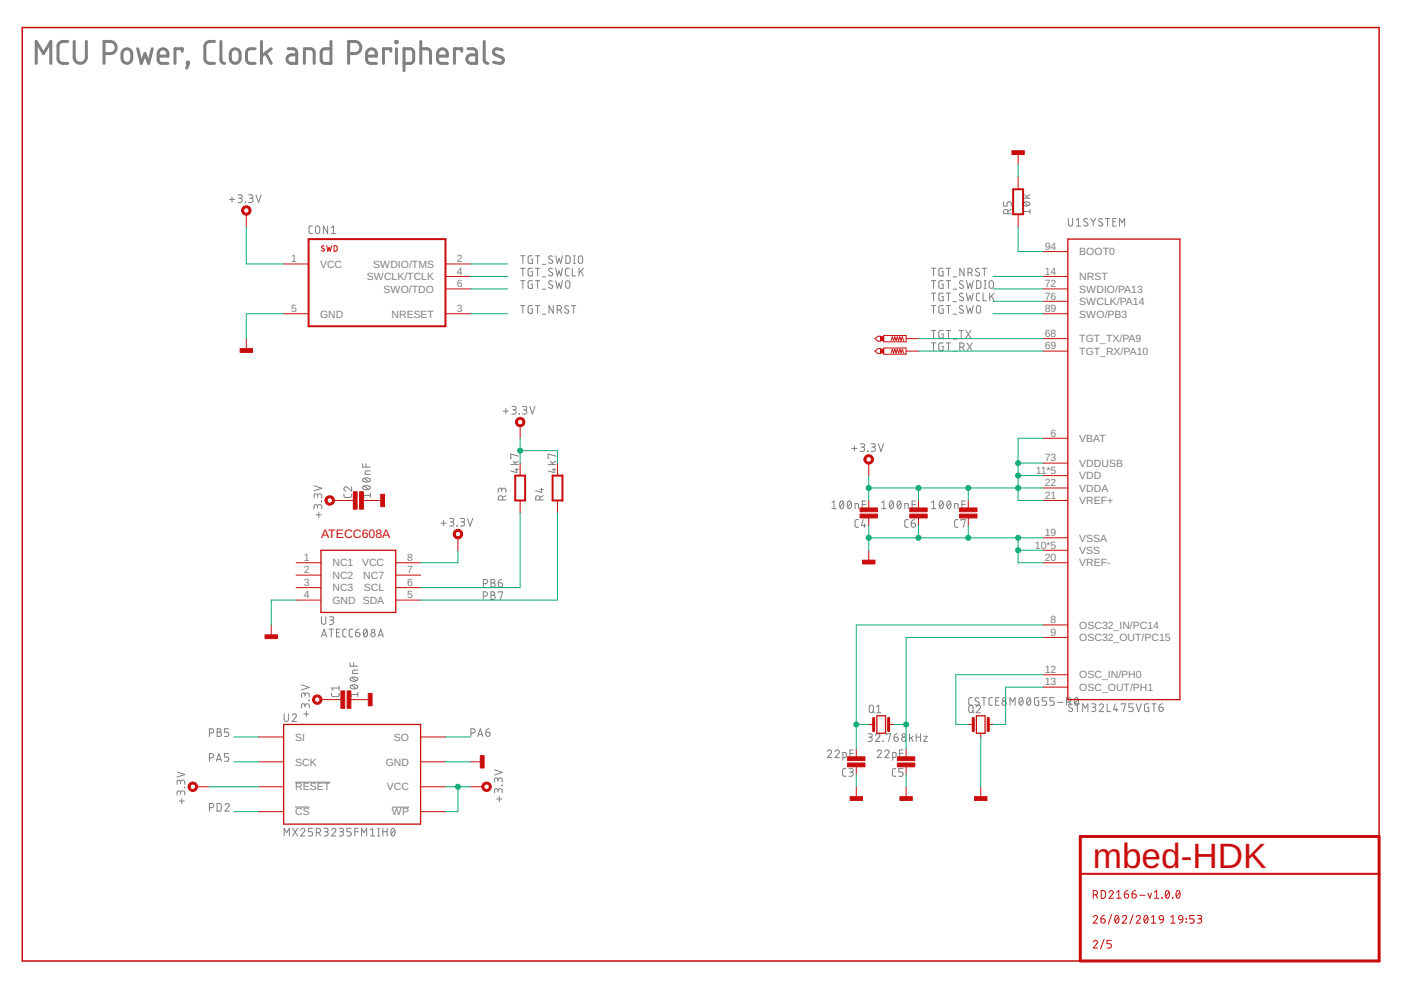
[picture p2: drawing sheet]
<svg xmlns="http://www.w3.org/2000/svg" width="297mm" height="210mm" viewBox="0 0 297 210" stroke-linecap="round" stroke-linejoin="round" font-family="sans-serif">
<g fill="none" stroke="#808080" stroke-width=".63">
<path d="M7.7 13.4v-4.6l1.5 2.6 1.6-2.6v4.6M14.4 8.8a1.86 1.86 0 0 0-1.8 .3l-.3 .7v2.9l.3 .4a1.86 1.86 0 0 0 1.8 .3M15.7 8.8v3.3a1.29 1.29 0 0 0 1.3 1.3 1.29 1.29 0 0 0 1.3-1.3v-3.3M22.1 11.4a2.58 2.58 0 0 0 2.1-.4 1.3 1.3 0 0 0 .3-1.4 1.3 1.3 0 0 0-1.2-.8h-1.2v4.6M26.2 10.6a1.02 1.02 0 0 1 1.1-.2 1.02 1.02 0 0 1 .6 1 1.9 1.9 0 0 1-.3 1.7 1.04 1.04 0 0 1-1.1 .3 1.04 1.04 0 0 1-.6-1 1.86 1.86 0 0 1 .3-1.8zM29.2 10.3l.8 3.1 .7-2 .8 2 .8-3.1M33.5 11.9h2.1a1.09 1.09 0 0 0-.7-1.5 1.09 1.09 0 0 0-1.4 1v1.5l.3 .3 .5 .2h1.3M38.7 10.9v-.6h-1.6v3.1M39.7 13.2h.3v.2h-.3zM40 13.4l-.4 1.1M45.5 8.8a1.86 1.86 0 0 0-1.8 .3l-.3 .7 .1 2.9 .2 .4a1.86 1.86 0 0 0 1.8 .3M46.8 8.8l.1 4.1 .3 .4 .4 .1"/>
<path d="M49.1 10.6a1.04 1.04 0 0 1 1.2-.2 1.04 1.04 0 0 1 .6 1 1.79 1.79 0 0 1-.3 1.7 1.02 1.02 0 0 1-1.1 .3 1.02 1.02 0 0 1-.7-1 1.98 1.98 0 0 1 .3-1.8zM54.1 10.3l-1.4 .1-.4 .7v1.6l.2 .5 .5 .2h1.1M55.4 8.8v4.6M56.3 11.2l1.2 2.2M57.5 10.3l-2.1 1.6M61.1 10.3l1.4 .1 .4 .5v2.5h-1.2a.91 .91 0 0 1-.9-.9 .91 .91 0 0 1 .9-.9h1.2M64.5 13.4v-3.1h1.3l.7 .4 .1 .4v2.3M70.2 8.8v4.6l-1.7-.1-.4-.4 .1-2.2 .5-.3 1.5-.1M73.9 11.4a2.58 2.58 0 0 0 2.2-.4 1.3 1.3 0 0 0 .3-1.4 1.3 1.3 0 0 0-1.2-.8h-1.3v4.6M77.7 11.9h2.1a1.09 1.09 0 0 0-.7-1.5 1.09 1.09 0 0 0-1.4 1v1.3l.3 .5 .5 .2h1.3M82.8 10.9v-.6h-1.5v3.1M83.9 8.8h.3v.2h-.3z"/>
<path d="M84.1 10.3v3.1M85.7 13.4h1.3l.3-.1 .3-.3 .1-1.9-.3-.6-.4-.2h-1.3v4.7M89.2 10.3h1.3l.6 .4 .2 .4v2.3M89.2 8.8v4.6M92.8 11.9h2a1.09 1.09 0 0 0-.7-1.5 1.09 1.09 0 0 0-1.3 1v1.5l.2 .3 .6 .2h1.2M97.9 10.9v-.6h-1.5v3.1M99.2 10.3l1.4 .1 .4 .7v2.3h-1.1a.91 .91 0 0 1-.9-.9 .91 .91 0 0 1 .9-.9h1.1M102.7 8.8v4.1l.3 .4 .4 .1M106.5 10.6l-.8-.2a.71 .71 0 0 0-1 .3 .71 .71 0 0 0 .4 .9l1.2 .5a.67 .67 0 0 1 .4 .8 .67 .67 0 0 1-.6 .5l-1.5-.2"/>
</g>
<g fill="none" stroke="#808080" stroke-width=".21">
<path d="M48.6 42.3h1.1M49.2 41.8v1M50.5 41.3h.5a.37 .37 0 0 1 .4 .4 .37 .37 0 0 1-.4 .3h-.4M50.9 42a.46 .46 0 0 1 .5 .5 .46 .46 0 0 1-.5 .4h-.4M52 42.8l.1 .1zM52.7 41.3h.6a.37 .37 0 0 1 .3 .4 .37 .37 0 0 1-.3 .3h-.4M53.2 42a.46 .46 0 0 1 .4 .5 .46 .46 0 0 1-.4 .4h-.5M54.3 41.3l.5 1.6 .6-1.6M66.3 47.9h-.6l-.2 .4 .1 1 .1 .2h.6M67 48l.3-.1 .4 .1 .1 1.1a.46 .46 0 0 1-.5 .4 .46 .46 0 0 1-.4-.4zM69.5 47.9v1.6l-.9-1.6v1.6M70.2 49.5h.9"/>
<path d="M70.2 48.3l.5-.4v1.6M110.4 54.2h.9M110.4 59.5h.9M110.4 56.9h.9M110.8 54.2v1.7M110.8 56.9v1.6M110.8 59.5v1.7M112.9 54.2l-.7 .1-.2 .2v1l.2 .3 .7 .1v-1h-.3M112.9 56.9h-.7l-.2 .2v1l.2 .4h.7v-.9h-.3M112.9 59.5h-.6l-.3 .2v1.1l.2 .3 .7 .1v-1h-.3M113.5 54.2h.9M113.5 59.5h.9"/>
<path d="M113.5 56.9h.9M114 54.2v1.7M114 56.9v1.6M114 59.5v1.7M115 56h.7M115 58.7h.7M117.1 54.4l-.5-.1-.3 .3 .1 .2 .6 .4a.38 .38 0 0 1 .1 .5 .38 .38 0 0 1-.5 .1l-.3-.2M117.1 57l-.5-.1-.3 .3 .1 .3 .6 .3a.45 .45 0 0 1 0 .7 .45 .45 0 0 1-.7-.2M117.1 59.6l-.4-.1-.4 .4 .1 .2 .6 .4a.45 .45 0 0 1 0 .7 .45 .45 0 0 1-.7-.3M117.8 54.2l.4 1.7 .3-1.1 .4 1.1 .4-1.7M117.8 56.9l.4 1.6 .3-1.1 .4 1.1 .4-1.6M117.8 59.5l.4 1.7 .3-1.2 .4 1.2 .4-1.7"/>
<path d="M120 54.2l.6 .1 .2 .2 .1 .9-.3 .4-.6 .1zM120.1 59.6l.3-.1 .3 .1 .1 1.1a.44 .44 0 0 1-.4 .5 .44 .44 0 0 1-.5-.5zM120.6 56.9h-.5l-.2 .3 .1 1.2 .6 .1M121.3 56.9v1.6h.8M121.6 54.2h.4M121.6 55.9h.4M121.8 54.2v1.7M122.8 54.4l.3-.2 .3 .2 .1 1a.46 .46 0 0 1-.4 .5 .46 .46 0 0 1-.5-.5zM122.8 56.9v1.6M123.1 57.5l.6 1M123.7 56.9l-.9 1M197.5 59.5h.9"/>
<path d="M197.5 56.9h.9M197.9 56.9v1.6M197.9 59.5v1.7M200 59.5h-.6l-.3 .2 .1 1.3 .8 .2v-1h-.3M200 56.9h-.7l-.2 .2v1l.2 .4h.7v-.9h-.3M200.6 59.5h.9M200.6 56.9h.9M201.1 56.9v1.6M201.1 59.5v1.7M202.1 58.7h.7M204.2 59.6a.41 .41 0 0 0-.6 0 .41 .41 0 0 0 0 .6l.5 .3a.38 .38 0 0 1 .1 .5 .38 .38 0 0 1-.5 .1l-.3-.2M204.4 56.9v1.6l-.9-1.6v1.6"/>
<path d="M204.9 59.5l.4 1.7 .3-1.2 .4 1.2 .4-1.7M205.2 57.8h.5a.46 .46 0 0 0 .4-.5 .46 .46 0 0 0-.4-.4h-.5v1.6M205.8 57.8l.3 .7M207.1 59.5h.6l.2 .3 .1 .9-.3 .4-.6 .1zM207.6 57a.42 .42 0 0 0-.6-.1 .42 .42 0 0 0-.1 .6l.6 .3a.38 .38 0 0 1 .2 .5 .38 .38 0 0 1-.6 .2l-.3-.2M208.3 56.9h.9M208.7 59.5h.4M208.7 56.9v1.6M208.9 59.5v1.7M209.8 59.6l.4-.1 .3 .1 .1 1.1a.46 .46 0 0 1-.4 .5 .46 .46 0 0 1-.5-.5zM212.8 42.8v.9h.7v-.5a.47 .47 0 0 1 .5-.4 .47 .47 0 0 1 .4 .4v.5M213.7 45.3v-.4a.46 .46 0 0 0-.5-.5 .46 .46 0 0 0-.4 .5v.4h1.6"/>
<path d="M214.4 44.4l-.7 .4M216.7 42h1.7M216.9 43a1.02 1.02 0 0 1 1.5 .2 .97 .97 0 0 1-1.7 0zM217.1 42.9l.9 .7M217.3 41.3l.5 .7M218.4 44.9h-1.7l.4 .4M218.4 44.4v.9M218.4 41.3l-.8 .4M226.5 46.3v1.2a.46 .46 0 0 0 .5 .4 .46 .46 0 0 0 .4-.4v-1.2M228.2 47.9h.9M228.2 46.7l.4-.4v1.6M230.6 46.5l-.6-.2-.2 .4 .1 .2 .6 .4a.38 .38 0 0 1 .1 .5 .38 .38 0 0 1-.5 .1l-.3-.2"/>
<path d="M231.2 46.3l.6 .8M231.8 47.1v.8M232.3 46.3l-.5 .8M233.7 46.5l-.2-.1a.38 .38 0 0 0-.5 .1 .38 .38 0 0 0 .1 .5l.5 .3a.41 .41 0 0 1 .1 .6 .41 .41 0 0 1-.6-.1l-.2-.1M234.4 46.3h.9M234.8 46.3v1.6M235.9 47h.6M236.7 46.3h-.8v1.6h.8M237.4 47.9v-1.6l.5 .9 .5-.9v1.6M110.4 64.8h.9M110.8 64.8v1.6M112.9 64.8h-.7l-.2 .2v1.1l.2 .3h.7v-.9h-.3"/>
<path d="M113.5 64.8h.9M114 64.8v1.6M115 61.3h.7M115 66.6h.7M117.3 64.8v1.6l-.9-1.6v1.6M118.2 65.7h.4a.46 .46 0 0 0 .5-.5 .46 .46 0 0 0-.5-.4h-.4v1.6M118.7 65.7l.4 .7M120.5 64.9a.42 .42 0 0 0-.6-.1 .42 .42 0 0 0-.1 .6l.6 .3a.41 .41 0 0 1 .1 .7 .41 .41 0 0 1-.6-.1l-.2-.1M121.2 64.8h.9M121.6 64.8v1.6M197.5 62.1h.9M197.5 64.8h.9"/>
<path d="M197.5 70.1h.9M197.5 72.7h.9M197.9 62.1v1.7M197.9 64.8v1.6M197.9 70.1v1.6M197.9 72.7v1.6M200 62.1l-.7 .1-.2 .2v1.2l.2 .2h.7v-.9h-.3M200 64.8h-.7l-.2 .2v1.2l.2 .2h.7v-.9h-.3M200 70.1h-.7l-.2 .2v1.2l.2 .2h.7v-.9h-.3M200 72.7h-.7l-.2 .2v1.2l.2 .2h.7v-.9h-.3M200.6 62.1h.9M200.6 64.8h.9"/>
<path d="M200.6 70.1h.9M200.6 72.7h.9M201.1 62.1v1.7M201.1 64.8v1.6M201.1 70.1v1.6M201.1 72.7v1.6M202.1 61.3h.7M202.1 64h.7M202.1 66.6h.7M202.1 71.9h.7M202.1 74.5h.7M203.3 70.1h.9"/>
<path d="M203.5 73.6h.5a.46 .46 0 0 0 .4-.4 .46 .46 0 0 0-.4-.5h-.5v1.6M203.8 70.1v1.6M204 73.6l.4 .7M204.2 62.3l-.2-.1a.38 .38 0 0 0-.5 .1 .38 .38 0 0 0 .1 .5l.5 .3a.38 .38 0 0 1 .1 .5 .38 .38 0 0 1-.5 .2l-.3-.2M204.2 64.9a.41 .41 0 0 0-.6 0 .41 .41 0 0 0 0 .6l.5 .2a.38 .38 0 0 1 .1 .6 .38 .38 0 0 1-.5 .1l-.3-.2M204.8 70.1l1 1.6M204.9 62.1l.4 1.7 .3-1.1 .4 1.1 .4-1.7M204.9 64.8l.4 1.6 .3-1.1 .4 1.1 .4-1.6M205 72.7l1.1 1.6M205.8 70.1l-1 1.6M206.1 72.7l-1.1 1.6M207.1 64.9l.4-.1 .3 .1 .1 1.1a.46 .46 0 0 1-.4 .4 .46 .46 0 0 1-.5-.4z"/>
<path d="M207.7 62.1l-.5 .1-.2 .3v1.1l.2 .2h.5M208.4 62.1v1.7h.7M208.7 61.2h.4M209.8 62.1v1.7M210.2 62.8l.6 1M210.8 62.1l-1 1M76.9 98.3v.7h1.6M77.6 98.3v.7M78.5 99.8l-.9 .1-.2 .2v.5h1.1M106.7 87.2h1.1M107.3 86.6v1.1M108.3 98.5h1.6"/>
<path d="M108.5 86.2h.6a.36 .36 0 0 1 .3 .3 .36 .36 0 0 1-.3 .4h-.4M108.8 97.8l.6 .7M109 86.9a.46 .46 0 0 1 .4 .4 .46 .46 0 0 1-.4 .5h-.5M109.2 99.6h.7M109.6 99.3v.9l-1.3-.4M109.9 97.8l-.8 .4M109.9 96.7l-1.6-.4v.9h.2M110.1 87.7l.1 .1zM110.8 86.2h.5a.36 .36 0 0 1 .4 .3 .36 .36 0 0 1-.4 .4h-.3M111.3 86.9a.46 .46 0 0 1 .4 .4 .46 .46 0 0 1-.4 .5h-.5M112.3 86.2l.6 1.6 .5-1.6M116.2 98.5h1.6"/>
<path d="M116.7 97.8l.6 .7M117.1 99.6h.7M117.5 99.3v.9l-1.3-.4M117.8 96.7l-1.6-.4v.9h.2M117.8 97.8l-.7 .4M180.6 95.1h1.1M181.1 94.5v1.1M182.4 94.1h.6a.36 .36 0 0 1 .3 .3 .36 .36 0 0 1-.3 .4h-.4M182.9 94.8a.46 .46 0 0 1 .4 .5 .46 .46 0 0 1-.4 .4h-.5M184 95.6v.1zM184.7 94.1h.5a.36 .36 0 0 1 .4 .3 .36 .36 0 0 1-.4 .4h-.3M185.1 94.8a.46 .46 0 0 1 .5 .5 .46 .46 0 0 1-.5 .4h-.4"/>
<path d="M186.2 94.1l.6 1.6 .5-1.6M66.6 103l1.6 .5-1.6 .6M67 109.2h1.1M67.3 107.4a.46 .46 0 0 1 .5-.4 .46 .46 0 0 1 .4 .4v.5M67.3 107.7v-.4a.36 .36 0 0 0-.3-.3 .36 .36 0 0 0-.4 .3v.6M67.3 105.2a.46 .46 0 0 1 .5-.5 .46 .46 0 0 1 .4 .5v.4M67.3 105.4v-.3a.36 .36 0 0 0-.3-.4 .36 .36 0 0 0-.4 .4v.5M67.6 108.6v1.1M68.1 106.2l.1 .1zM72.9 104.8v.5l.4 .2h1l.2-.2v-.5M74.5 103.2v.9l-.9-.7a.44 .44 0 0 0-.7 .1 .44 .44 0 0 0 .4 .6M77 103.1a1.02 1.02 0 0 1 1.5 .3 .95 .95 0 0 1-1.6 0z"/>
<path d="M77 101.5a1 1 0 0 1 1.5 .3 .95 .95 0 0 1-1.6 0zM77.2 103l.9 .8M77.2 101.4l.9 .8M78.5 105h-1.6l.3 .5M78.5 104.6v.9M93.5 110.9h1.1M94 110.4v1.1M95.3 109.9h.6a.36 .36 0 0 1 .3 .4 .36 .36 0 0 1-.3 .3h-.4M95.8 110.6a.46 .46 0 0 1 .4 .5 .46 .46 0 0 1-.4 .4h-.5M96.9 111.5h.1zM97.6 109.9h.5a.36 .36 0 0 1 .4 .4 .36 .36 0 0 1-.4 .3h-.3M98 110.6a.46 .46 0 0 1 .5 .5 .46 .46 0 0 1-.5 .4h-.4"/>
<path d="M99.1 109.9l.6 1.6 .5-1.6M106.4 103.9a.46 .46 0 0 1 .4-.4 .46 .46 0 0 1 .5 .4v.5M106.4 104.2v-.4a.36 .36 0 0 0-.4-.3 .36 .36 0 0 0-.4 .3v.6M106.6 106v-.4a.46 .46 0 0 0-.5-.5 .46 .46 0 0 0-.5 .5v.4h1.7M107.3 105.1l-.7 .4M114.5 106v-.4a.46 .46 0 0 0-.5-.5 .46 .46 0 0 0-.4 .5v.4h1.6M114.5 103.8h.7M114.8 103.5v.9l-1.2-.4M115.2 105.1l-.7 .4M176.4 106.6l.4-.4v1.6M176.4 107.8h.9M178.2 106.3l.3-.1a.97 .97 0 0 1 0 1.6 1.02 1.02 0 0 1-.3-1.5z"/>
<path d="M178.8 106.6l-.7 .9M179.8 106.3l.3-.1a.97 .97 0 0 1 0 1.6 1.02 1.02 0 0 1-.3-1.5zM180.4 106.6l-.7 .9M181.3 107.8v-1h.5l.2 .1v.9M182 110.2h-.5l-.2 .3v1.1l.2 .2h.5M182.8 107h.8M183 110.2l-.4 1.2h1M183.3 111.1v.7M183.6 106.2h-.8v1.6M186.9 107.8h.9M186.9 106.6l.5-.4v1.6M188.8 106.3l.2-.1a.97 .97 0 0 1 0 1.6 1.02 1.02 0 0 1-.2-1.5z"/>
<path d="M189.4 106.6l-.8 .9M190.4 106.3l.2-.1a.95 .95 0 0 1 0 1.6 1.04 1.04 0 0 1-.2-1.5zM191 106.6l-.7 .9M191.8 107.8v-1h.6l.2 .1v.9M192.6 110.2h-.5l-.3 .3 .1 1.1 .2 .2h.5M193.2 110.9h.5a.46 .46 0 0 1 .4 .5 .46 .46 0 0 1-.5 .4 .46 .46 0 0 1-.4-.4zM193.4 107h.7M193.9 110.2l-.6 .3-.1 .4M194.1 106.2h-.7v1.6M197.5 107.8h.9M197.5 106.6l.5-.4v1.6M199.3 106.3l.3-.1a.95 .95 0 0 1 0 1.6 1.04 1.04 0 0 1-.3-1.5z"/>
<path d="M199.9 106.6l-.7 .9M200.9 106.3l.3-.1a.95 .95 0 0 1 0 1.6 1.02 1.02 0 0 1-.3-1.5zM201.5 106.6l-.7 .9M202.4 107.8v-1h.6l.1 .1v.9M203.1 110.2h-.5l-.2 .3v1.1l.2 .2h.5M203.8 110.4v-.2h.9l-.5 1.6M203.9 107h.8M204.7 106.2h-.8v1.6M68.2 130.8v1.1a.46 .46 0 0 0 .4 .5 .46 .46 0 0 0 .5-.5v-1.1M68.2 135l.5-1.6 .6 1.6M68.3 134.6h.8M69.8 133.4h.9"/>
<path d="M69.8 130.8h.6a.36 .36 0 0 1 .4 .3 .36 .36 0 0 1-.4 .4h-.4M70.2 133.4v1.6M70.3 131.5a.46 .46 0 0 1 .5 .4 .46 .46 0 0 1-.5 .5h-.5M71.4 134.1h.5M72.1 133.4h-.7v1.6h.7M73.4 133.4h-.5l-.2 .4 .1 1.1 .6 .1M74.8 133.4h-.5l-.3 .4 .1 1 .3 .2h.4M75.4 134.1h.5a.46 .46 0 0 1 .4 .5 .46 .46 0 0 1-.5 .4 .46 .46 0 0 1-.4-.4zM76.1 133.4l-.4 .1-.3 .6M77.2 133.5l.3-.1a.99 .99 0 0 1 0 1.6 1.05 1.05 0 0 1-.3-1.5zM77.9 133.8l-.8 .9M80.2 135l.5-1.6 .6 1.6"/>
<path d="M80.3 134.6h.8M102.5 126.4h.4a.46 .46 0 0 0 .5-.5 .46 .46 0 0 0-.5-.4h-.4v1.6M102.5 123.8h.4a.46 .46 0 0 0 .5-.5 .46 .46 0 0 0-.5-.4h-.4v1.6M104.1 125.5h.5a.37 .37 0 0 1 .3 .3 .37 .37 0 0 1-.3 .4 .46 .46 0 0 1 .4 .5 .46 .46 0 0 1-.4 .4h-.5zM104.1 122.9h.5a.36 .36 0 0 1 .3 .3 .36 .36 0 0 1-.3 .4 .46 .46 0 0 1 .4 .4 .46 .46 0 0 1-.4 .5h-.5zM104.1 126.2h.5M104.1 123.6h.5M105.6 123.6h.6a.45 .45 0 0 1 .3 .5 .45 .45 0 0 1-.4 .4 .45 .45 0 0 1-.5-.5zM105.6 125.7v-.2h1l-.5 1.6M106.4 122.9l-.5 .1-.3 .6M44.4 155.4h.5a.46 .46 0 0 0 .4-.4 .46 .46 0 0 0-.4-.5h-.5v1.6M46 154.5h.5a.36 .36 0 0 1 .4 .4 .36 .36 0 0 1-.4 .3 .46 .46 0 0 1 .4 .5 .46 .46 0 0 1-.4 .4h-.5z"/>
<path d="M46 155.2h.5M48.5 159.8h-.9v.7h.5a.47 .47 0 0 1 .4 .5 .47 .47 0 0 1-.4 .4h-.5M48.5 154.5h-.9v.7h.5a.46 .46 0 0 1 .4 .5 .46 .46 0 0 1-.4 .4h-.5M60.2 151.3v1.2a.46 .46 0 0 0 .5 .5 .46 .46 0 0 0 .5-.5v-1.2M61.9 151.7a.44 .44 0 0 1 .7-.3 .44 .44 0 0 1 .1 .7l-.8 .9h.9M63.9 145.2l1.7 .6-1.7 .5M64.4 151.4h1.1M64.7 149.6a.46 .46 0 0 1 .4-.4 .46 .46 0 0 1 .5 .4v.5M64.7 149.9v-.3a.36 .36 0 0 0-.4-.4 .36 .36 0 0 0-.4 .4v.5M64.7 147.4a.46 .46 0 0 1 .4-.5 .46 .46 0 0 1 .5 .5v.4M64.7 147.6v-.3a.36 .36 0 0 0-.4-.4 .36 .36 0 0 0-.4 .4v.5M64.9 150.8v1.1"/>
<path d="M65.5 148.5h.1zM70.3 147v.5l.3 .2h1.1l.2-.2v-.5M71.9 145.4v.9M71.9 145.9h-1.6l.3 .4M74.2 140.5v.7h1.7M74.3 145.4a1.02 1.02 0 0 1 1.6 .2 .97 .97 0 0 1-1.7 0zM74.3 143.7a1.02 1.02 0 0 1 1.6 .3 .95 .95 0 0 1-1.7 0zM74.6 145.3l.9 .7M74.6 143.6l.9 .8M75 140.5v.7M75.9 142.1h-.9l-.2 .2v.5h1.1M75.9 147.3h-1.7l.4 .4"/>
<path d="M75.9 146.8v.9M99.8 155.4h.5a.46 .46 0 0 0 .5-.4 .46 .46 0 0 0-.5-.5h-.5v1.6M101.3 156.1l.5-1.6 .6 1.6M101.4 155.7h.8M103 155.2h.5a.46 .46 0 0 1 .4 .6 .46 .46 0 0 1-.5 .4 .46 .46 0 0 1-.4-.5zM103.7 154.5l-.4 .1-.3 .6M175.4 159.4a.45 .45 0 0 1 .6-.4 .45 .45 0 0 1 .2 .7l-.8 .9h.9M177 159.4a.45 .45 0 0 1 .7-.4 .45 .45 0 0 1 .1 .7l-.8 .9h.9M180.2 159.7h.7M180.9 159h-.7v1.6M184 155.6h.6a.36 .36 0 0 1 .3 .3 .36 .36 0 0 1-.3 .4h-.4M184.4 149.6l.3-.1 .4 .1 .1 1.1a.44 .44 0 0 1-.5 .4 .44 .44 0 0 1-.4-.4z"/>
<path d="M184.5 156.3a.46 .46 0 0 1 .4 .4 .46 .46 0 0 1-.4 .5h-.5M185 150.8l.4 .3M185.7 155.9a.44 .44 0 0 1 .6-.3 .44 .44 0 0 1 .1 .7l-.7 .9h.9M185.9 149.9l.4-.4v1.6M185.9 151.1h.9M186 159.4a.45 .45 0 0 1 .6-.4 .45 .45 0 0 1 .2 .7l-.8 .9h.9M187.2 157.1l.1 .1zM187.6 159.4a.44 .44 0 0 1 .6-.4 .44 .44 0 0 1 .2 .7l-.8 .9h.9M187.9 155.7v-.1h.9l-.4 1.6M189.5 156.3h.6a.45 .45 0 0 1 .4 .5 .45 .45 0 0 1-.5 .4 .45 .45 0 0 1-.5-.5zM190.3 155.6l-.5 .1-.3 .6M190.7 159.7h.8"/>
<path d="M191.5 159h-.8v1.6M192.8 155.6v1.6M193.2 156.4l.4 .8M193.6 156.1l-.8 .6M194.2 156.3h1M194.2 155.6v1.6M195.2 155.6v1.6M195.9 156.1h.7l-.7 1.1h.7M205.5 149.6l.3-.1 .4 .1 .1 1.1a.46 .46 0 0 1-.4 .4 .46 .46 0 0 1-.5-.4zM206.1 147.9h-.5l-.2 .4v1l.2 .2h.5M206.1 150.8l.4 .3M207 149.9a.45 .45 0 0 1 .6-.4 .45 .45 0 0 1 .2 .7l-.8 .9h.9"/>
<path d="M207.5 148h-.2a.38 .38 0 0 0-.5 .1 .38 .38 0 0 0 .1 .5l.5 .3a.41 .41 0 0 1 .1 .6 .41 .41 0 0 1-.6-.1l-.2-.1M208.2 147.9h.9M208.6 147.9v1.6M210.4 147.9h-.5l-.2 .4v1l.2 .2h.5M211.1 148.6h.5M211.8 147.9h-.7v1.6h.7M214.1 149.5v-1.6l.6 .9 .5-.9v1.6M216.2 148l.3-.1a.95 .95 0 0 1 0 1.6 1.02 1.02 0 0 1-.3-1.5zM216.8 148.3l-.7 .9M217.8 148l.3-.1a.97 .97 0 0 1 0 1.6 1.02 1.02 0 0 1-.3-1.5zM218.5 148.3l-.8 .9M220.2 147.9h-.7l-.1 .2-.1 1.1 .2 .3h.7v-.9h-.2"/>
<path d="M221.9 147.9h-.9v.7h.6a.46 .46 0 0 1 .3 .5 .46 .46 0 0 1-.3 .4h-.6M223.5 147.9h-.9v.7h.6a.46 .46 0 0 1 .4 .5 .46 .46 0 0 1-.4 .4h-.6M224.3 148.9h1.1M226.1 148.8h.5a.46 .46 0 0 0 .5-.4 .46 .46 0 0 0-.5-.5h-.5v1.6M226.7 148.8l.4 .7M227.3 149.4a.41 .41 0 0 0-.5-.1 .41 .41 0 0 0-.1 .5l.5 .4a.42 .42 0 0 1 .1 .6 .42 .42 0 0 1-.6 0l-.2-.2M228 148l.2-.1a.95 .95 0 0 1 0 1.6 1.02 1.02 0 0 1-.2-1.5zM228 149.2h.9M228.4 149.2v1.7M228.6 148.3l-.7 .9M229.6 150.9v-1.7l.5 .9 .6-.9v1.7M231.4 149.2h.6a.37 .37 0 0 1 .3 .4 .37 .37 0 0 1-.3 .4h-.4"/>
<path d="M231.9 150a.46 .46 0 0 1 .4 .4 .46 .46 0 0 1-.4 .5h-.5M233.1 149.6a.45 .45 0 0 1 .6-.3 .45 .45 0 0 1 .1 .7l-.7 .9h.9M234.7 149.2v1.7h.8M236.5 149.2l-.4 1.3h.9M236.7 150.1v.8M237.7 149.4v-.2h.9l-.4 1.7M240.3 149.2h-.9v.8h.5a.46 .46 0 0 1 .4 .4 .46 .46 0 0 1-.4 .5h-.5M240.9 149.2l.5 1.7 .6-1.7M243.6 149.2h-.6l-.3 .3v1l.2 .3 .7 .1v-.9h-.3M244.2 149.2h.9M244.7 149.2v1.7M245.7 150h.6a.46 .46 0 0 1 .3 .5 .46 .46 0 0 1-.5 .4 .46 .46 0 0 1-.4-.5z"/>
<path d="M246.5 149.2l-.6 .3-.2 .5M37.5 163.7l1.7 .5-1.7 .6M38 169.8h1.1M38.3 168.1a.46 .46 0 0 1 .4-.4 .46 .46 0 0 1 .5 .4v.5M38.3 168.4v-.4a.36 .36 0 0 0-.4-.3 .36 .36 0 0 0-.4 .3v.6M38.3 165.8a.46 .46 0 0 1 .4-.4 .46 .46 0 0 1 .5 .4v.5M38.3 166.1v-.3a.36 .36 0 0 0-.4-.4 .36 .36 0 0 0-.4 .4v.5M38.5 169.3v1.1M39.1 166.9l.1 .1zM44.4 160.7h.5a.46 .46 0 0 0 .4-.5 .46 .46 0 0 0-.4-.4h-.5v1.6M44.4 171.3h.5a.46 .46 0 0 0 .4-.5 .46 .46 0 0 0-.4-.5h-.5v1.7M45.9 161.4l.5-1.6 .5 1.6"/>
<path d="M46 161h.8M46 170.3l.6 .1 .3 .2v.9l-.3 .4-.6 .1zM47.7 170.7a.45 .45 0 0 1 .6-.3 .45 .45 0 0 1 .2 .7l-.8 .9h.9M60.2 177.2v-1.6l.6 .9 .5-.9v1.6M62 175.6l1.1 1.6M62.6 165.8h7.4M62.6 171.1h3.1M63.1 175.6l-1.1 1.6M63.8 176a.44 .44 0 0 1 .6-.4 .44 .44 0 0 1 .1 .7l-.7 .9h.9M66.3 175.6h-.9v.7h.5a.47 .47 0 0 1 .4 .5 .47 .47 0 0 1-.4 .4h-.5M67.1 176.5h.4a.46 .46 0 0 0 .5-.4 .46 .46 0 0 0-.5-.5h-.4v1.6M67.6 176.5l.4 .7"/>
<path d="M68.7 175.6h.5a.36 .36 0 0 1 .4 .4 .36 .36 0 0 1-.4 .3h-.3M69.1 176.3a.46 .46 0 0 1 .5 .5 .46 .46 0 0 1-.5 .4h-.4M70.3 176a.45 .45 0 0 1 .6-.4 .45 .45 0 0 1 .2 .7l-.8 .9h.9M71.9 175.6h.6a.36 .36 0 0 1 .3 .4 .36 .36 0 0 1-.3 .3h-.4M72.4 176.3a.46 .46 0 0 1 .4 .5 .46 .46 0 0 1-.4 .4h-.5M74.5 175.6h-.9v.7h.5a.47 .47 0 0 1 .4 .5 .47 .47 0 0 1-.4 .4h-.5M75.2 176.3h.8M76 175.6h-.8v1.6M76.6 177.2v-1.6l.6 .9 .5-.9v1.6M78.5 177.2h.9M78.5 176l.5-.4v1.6M80.1 177.2h.4"/>
<path d="M80.1 175.6h.4M80.3 175.6v1.6M81.2 176.3h.9M81.2 175.6v1.6M82.1 175.6v1.6M83.1 175.7l.2-.1a.95 .95 0 0 1 0 1.6 1.02 1.02 0 0 1-.2-1.5zM83.1 171.1h3.6M83.7 176l-.7 .9M104.9 163.2l1.6 .6-1.6 .5M105.3 169.4h1.1M105.6 167.7a.46 .46 0 0 1 .4-.5 .46 .46 0 0 1 .5 .5v.4M105.6 167.9v-.3a.36 .36 0 0 0-.4-.4 .36 .36 0 0 0-.3 .4v.5"/>
<path d="M105.6 165.4a.46 .46 0 0 1 .4-.5 .46 .46 0 0 1 .5 .5v.4M105.6 165.7v-.4a.36 .36 0 0 0-.4-.4 .36 .36 0 0 0-.3 .4v.5M105.9 168.8v1.1M106.4 166.5l.1 .1zM178.7 160.6l.7-.1v-.7l-.1-.2-.6-.1v1.7M179.4 163h-.5l-.3 .3 .1 1.1 .2 .2h.5M180 163h.6a.36 .36 0 0 1 .3 .3 .36 .36 0 0 1-.3 .4h-.4M180.4 163.7a.46 .46 0 0 1 .5 .4 .46 .46 0 0 1-.5 .5h-.4M189.3 160.6l.6-.1 .1-.7-.2-.2-.5-.1v1.7M189.9 163h-.5l-.2 .3v1.1l.2 .2h.5M191.5 163h-.9v.7h.5a.46 .46 0 0 1 .4 .4 .46 .46 0 0 1-.4 .5h-.5"/>
<circle cx="79.1" cy="133.8" r=".36"/>
<circle cx="79.1" cy="134.6" r=".46"/>
<circle cx="191.6" cy="155.9" r=".36"/>
<circle cx="191.6" cy="156.7" r=".46"/>
<circle cx="212.9" cy="148.3" r=".36"/>
<circle cx="212.9" cy="149.1" r=".46"/>
</g>
<path d="M292.4 177.4v-171.6h-287.7v198h224.3" fill="none" stroke="#c90d0c" stroke-width=".32"/>
<path d="M185.2 152.3v2.6M188.4 152.3v2.6M206.4 152.3v2.6M209.5 152.3v2.6M229 177.4h63.4v26.4h-63.4z" fill="none" stroke="#c90d0c" stroke-width=".63"/>
<path d="M65.4 50.7h29v18.5h-29zM214.8 40.1h2.1v5.3h-2.1zM109.2 100.8h2.1v5.3h-2.1zM117.2 100.8h2.1v5.3h-2.1zM229 185.3h63.4" fill="none" stroke="#c90d0c" stroke-width=".42"/>
<g fill="none" stroke="#c90d0c" stroke-width=".21">
<path d="M215.9 32.2v2.7M215.9 37.5v2.6M52.2 45.4v2.6M60.1 56h5.3M68.7 52.2l-.4-.1-.1 .2 .5 .5a.32 .32 0 0 1-.1 .5 .32 .32 0 0 1-.5-.2M69.3 52.1l.2 1.2 .3-.8 .2 .8 .3-1.2M70.8 52.1h.5l.2 .2v.8l-.2 .1-.5 .1zM94.4 56h5.3M94.4 58.6h5.3M215.9 45.4v2.6M221.1 58.6h5.3M221.1 53.3h5.3"/>
<path d="M52.2 71.8v2.6M60.1 66.5h5.3M94.4 66.5h5.3M94.4 61.3h5.3M185.5 71.8l.7-.5h.5v1h-.5zM185.5 74.4l.7-.5h.5v1.1h-.5zM187.3 71.1h4.8v1.4h-4.8zM187.3 73.8h4.8v1.3h-4.8zM188.9 72.2l.3-.8 .3 .8 .2-.8 .3 .8 .2-.8 .3 .8 .3-.8 .3 .8 .2-.8 .3 .8M188.9 74.8l.3-.8 .3 .8 .2-.8 .3 .8 .2-.8 .3 .8 .3-.8 .3 .8 .2-.8 .3 .8M192.1 71.8h2.6M192.1 74.4h2.6"/>
<path d="M221.1 66.5h5.3M221.1 61.3h5.3M221.1 63.9h5.3M221.1 71.8h5.3M221.1 74.4h5.3M110.3 90.3v2.6M110.3 98.2v2.6M118.2 98.2v2.6M184.2 98.2v2.6M221.1 92.9h5.3M221.1 98.2h5.3M62.8 119.3h5.3"/>
<path d="M70.7 106.1h4.2M77 106.1h4.3M83.9 119.3h5.3M97.1 114v2.7M110.3 106.1v2.7M118.2 106.1v2.7M184.2 106.1v1.6M184.2 109.8v1.6M184.2 116.7v2.6M194.7 106.1v1.6M194.7 109.8v1.6M205.3 106.1v1.6"/>
<path d="M205.3 109.8v1.6M221.1 119.3h5.3M221.1 106.1h5.3M221.1 114h5.3M221.1 103.5h5.3M221.1 100.8h5.3M221.1 116.7h5.3M57.5 132.5v2.6M62.8 127.2h5.3M62.8 124.6h5.3M62.8 121.9h5.3M83.9 127.2h5.3"/>
<path d="M83.9 124.6h5.3M83.9 121.9h5.3M221.1 132.5h5.3M221.1 135.1h5.3M54.9 156.3h5.2M68.1 148.3h4.2M74.4 148.3h4.2M89.2 156.3h5.2M181.5 158.9v1.6M184.2 153.6h1M188.4 153.6h1.1M192.1 158.9v1.6"/>
<path d="M205.3 153.6h1.1M207.9 155.5v1M209.5 153.6h1.1M221.1 143.1h5.3M221.1 145.7h5.3M41.7 166.8h2.6M54.9 161.5h5.2M54.9 166.8h5.2M54.9 172.1h5.2M89.2 161.5h5.2M89.2 166.8h5.2M89.2 172.1h5.2"/>
<path d="M99.7 161.5h2.7M99.7 166.8h2.7M181.5 162.6v1.6M181.5 166.8v2.6M192.1 162.6v1.6M192.1 166.8v2.6M207.9 166.8v2.6M231.8 189.7h.4a.46 .46 0 0 0 .5-.4 .46 .46 0 0 0-.5-.5h-.4v1.7M231.8 194.5a.44 .44 0 0 1 .6-.4 .44 .44 0 0 1 .2 .7l-.8 .9h.9M231.8 199.7a.44 .44 0 0 1 .6-.3 .44 .44 0 0 1 .2 .7l-.8 .9h.9M232.3 189.7l.4 .8M233.4 194.8h.6a.45 .45 0 0 1 .3 .5 .45 .45 0 0 1-.4 .4 .45 .45 0 0 1-.5-.4z"/>
<path d="M233.5 188.8h.6l.2 .3 .1 .9-.3 .4-.6 .1zM234.1 199.2l-.8 2M234.1 194.1l-.4 .1-.3 .6M235.1 189.2a.44 .44 0 0 1 .7-.4 .44 .44 0 0 1 .1 .7l-.8 1h1M235.6 199.4h-.9v.7h.6a.47 .47 0 0 1 .3 .4 .47 .47 0 0 1-.3 .5h-.6M235.7 193.9l-.7 2M236.5 194.2l.3-.1a.95 .95 0 0 1 0 1.6 1.02 1.02 0 0 1-.3-1.5zM236.8 190.5h.9M236.8 189.2l.4-.4v1.7M237.2 194.5l-.8 .9M238 194.5a.45 .45 0 0 1 .6-.4 .45 .45 0 0 1 .1 .7l-.7 .9h.9M238.4 189.5h.5a.46 .46 0 0 1 .4 .6 .46 .46 0 0 1-.5 .4 .46 .46 0 0 1-.4-.5z"/>
<path d="M239.1 188.8l-.4 .2-.3 .5M240 189.5h.6a.45 .45 0 0 1 .3 .6 .45 .45 0 0 1-.5 .3 .45 .45 0 0 1-.4-.4zM240.2 193.9l-.7 2M240.7 188.8l-.4 .2-.3 .5M240.9 194.5a.44 .44 0 0 1 .6-.4 .44 .44 0 0 1 .2 .7l-.8 .9h.9M241.7 189.8h1M242.7 194.2l.3-.1a.97 .97 0 0 1 0 1.6 1.02 1.02 0 0 1-.3-1.5zM243.3 194.5l-.7 .9M243.4 189.4l.4 1.1 .3-1.1M244.1 195.7h.9M244.1 194.5l.5-.4v1.6M244.8 190.5h.9"/>
<path d="M244.8 189.2l.4-.4v1.7M245.9 194.2l.3-.1 .3 .1 .2 .8-.8-.1-.1-.4zM246.3 190.4l.1 .1zM246.7 195l-.3 .6-.5 .1M247.2 188.9l.3-.1a.96 .96 0 0 1 0 1.7 1.05 1.05 0 0 1-.3-1.6zM247.9 189.2l-.8 .9M248.2 194.5l.5-.4v1.6M248.2 195.7h1M248.6 190.4l.1 .1zM249.5 188.9l.3-.1a.96 .96 0 0 1 0 1.7 1.07 1.07 0 0 1-.3-1.6zM250 194.2l.3-.1 .4 .1 .1 .8-.8-.1-.1-.4zM250.1 189.2l-.7 .9"/>
<path d="M250.8 195l-.1 .4-.6 .3M251.5 194.8l.1 .1zM251.5 195.5l.1 .1zM253.2 194.1h-.9v.7h.5a.46 .46 0 0 1 .4 .5 .46 .46 0 0 1-.4 .4h-.5M253.9 194.1h.5a.36 .36 0 0 1 .4 .4 .36 .36 0 0 1-.4 .3h-.3M254.3 194.8a.46 .46 0 0 1 .5 .5 .46 .46 0 0 1-.5 .4h-.4"/>
</g>
<path d="M226.4 50.7h23.8v97.6h-23.8zM68.1 116.7h15.8v13.2h-15.8zM60.1 153.6h29.1v21.1h-29.1zM185.9 151.8h1.8v3.7h-1.8zM207 151.8h1.9v3.7h-1.9z" fill="none" stroke="#c90d0c" stroke-width=".28"/>
<g fill="#c90d0c" stroke="#c90d0c" stroke-width=".21">
<path d="M56.2 134.6h2.6v.8h-2.6z"/>
<path d="M74.9 104.3h.8v3.6h-.8z"/>
<path d="M76.2 104.3h.8v3.6h-.8z"/>
<path d="M80.7 104.8h.8v2.6h-.8z"/>
<path d="M101.8 160.2h.8v2.6h-.8z"/>
<path d="M72.3 146.5h.8v3.7h-.8z"/>
<path d="M73.6 146.5h.8v3.7h-.8z"/>
<path d="M78.1 147h.8v2.6h-.8z"/>
<path d="M50.9 73.9h2.6v.8h-2.6z"/>
<path d="M206.6 168.9h2.7v.8h-2.7z"/>
<path d="M179.7 161.8h3.7v.8h-3.7z"/>
<path d="M179.7 160.5h3.7v.8h-3.7z"/>
<path d="M190.3 161.8h3.7v.8h-3.7z"/>
<path d="M190.3 160.5h3.7v.8h-3.7z"/>
<path d="M180.2 168.9h2.7v.8h-2.7z"/>
<path d="M190.8 168.9h2.6v.8h-2.6z"/>
<path d="M182.4 109h3.6v.8h-3.6z"/>
<path d="M182.4 107.7h3.6v.8h-3.6z"/>
<path d="M182.9 118.8h2.6v.8h-2.6z"/>
<path d="M192.9 109h3.7v.8h-3.7z"/>
<path d="M192.9 107.7h3.7v.8h-3.7z"/>
<path d="M203.5 109h3.6v.8h-3.6z"/>
<path d="M203.5 107.7h3.6v.8h-3.6z"/>
<path d="M214.5 32h2.7v.8h-2.7z"/>
<path d="M186.7 71.4h.7v.8h-.7z"/>
<path d="M186.7 74h.7v.8h-.7z"/>
</g>
<g fill="#c90d0c" stroke="#c90d0c" stroke-width=".21">
<path d="M109.5 88.9a1 1 0 0 1 1.6 0 1 1 0 0 1-.5 1.5 1 1 0 0 1-1.3-.9h.4a.58 .58 0 0 1 .8-.5 .58 .58 0 0 1 .2 1 .58 .58 0 0 1-1-.3v-.2h-.4z" fill-rule="evenodd"/>
<path d="M69.1 105.5a1.01 1.01 0 0 1 1.6 0 1.01 1.01 0 0 1-.5 1.6 1.01 1.01 0 0 1-1.3-1h.4a.58 .58 0 0 1 .8-.6 .58 .58 0 0 1 .2 1 .58 .58 0 0 1-.9-.2l-.1-.2h-.4z" fill-rule="evenodd"/>
<path d="M66.5 147.7a1 1 0 0 1 1.6 0 1 1 0 0 1-.5 1.6 1 1 0 0 1-1.3-1h.4a.58 .58 0 0 1 .8-.5 .58 .58 0 0 1 .1 1 .58 .58 0 0 1-.9-.3v-.2h-.4z" fill-rule="evenodd"/>
<path d="M102.3 166.2a1.01 1.01 0 0 1 1.7 0 1.01 1.01 0 0 1-.5 1.6 1.01 1.01 0 0 1-1.3-1h.4a.58 .58 0 0 1 .7-.6 .58 .58 0 0 1 .3 1 .58 .58 0 0 1-1-.2v-.2h-.4z" fill-rule="evenodd"/>
<path d="M40.3 166a1 1 0 0 1 1.5 .4 1 1 0 0 1-.7 1.4 1 1 0 0 1-1.2-1h.4a.58 .58 0 0 1 .8-.5 .58 .58 0 0 1 .2 1 .58 .58 0 0 1-1-.3v-.2h-.4z" fill-rule="evenodd"/>
<path d="M51.4 44a1 1 0 0 1 1.6 0 1 1 0 0 1-.5 1.6 1 1 0 0 1-1.3-1h.4a.58 .58 0 0 1 .9-.5 .58 .58 0 0 1 .1 1 .58 .58 0 0 1-.9-.3l-.1-.2h-.4z" fill-rule="evenodd"/>
<path d="M96.5 112.4a1 1 0 0 1 1.5 .4 1 1 0 0 1-.7 1.4 1 1 0 0 1-1.2-1h.4a.58 .58 0 0 1 .9-.5 .58 .58 0 0 1 .1 1 .58 .58 0 0 1-1-.3v-.2h-.4z" fill-rule="evenodd"/>
<path d="M183.4 96.8a1.01 1.01 0 0 1 1.6 0 1.01 1.01 0 0 1-.5 1.6 1.01 1.01 0 0 1-1.3-1h.4a.59 .59 0 0 1 .8-.5 .59 .59 0 0 1 .2 1 .59 .59 0 0 1-1-.3v-.2h-.4z" fill-rule="evenodd"/>
</g>
<g fill="none" stroke="#0dab76" stroke-width=".21">
<path d="M215.9 34.9v2.6M52.2 48v8h7.9M99.7 56h8M99.7 58.6h8M210.6 58.6h10.5M215.9 48v5.3h5.2M60.1 66.5h-7.9v5.3M99.7 61.3h8M99.7 66.5h8M194.7 71.8h26.4M194.7 74.4h26.4M210.6 61.3h10.5"/>
<path d="M210.6 63.9h10.5M210.6 66.5h10.5M110.3 92.9v5.3M110.3 95.5h7.9v2.7M215.9 98.2h5.2M221.1 92.9h-5.2v13.2h5.2M97.1 116.7v2.6h-7.9M110.3 108.8v15.8h-21.1M118.2 108.8v18.4h-29M184.2 100.8v5.3M184.2 111.4v5.3M184.2 114h36.9"/>
<path d="M184.2 103.5h36.9M194.7 103.5v2.6M194.7 111.4v2.6M205.3 103.5v2.6M205.3 111.4v2.6M215.9 116.7h5.2M215.9 114v5.3h5.2M215.9 100.8h5.2M62.8 127.2h-5.3v5.3M221.1 132.5h-39.6v26.4M221.1 135.1h-29v23.8M49.6 156.3h5.3"/>
<path d="M94.4 156.3h5.3M181.5 153.6h2.7M189.5 153.6h2.6M207.9 156.3v10.5M221.1 143.1h-18.5v10.5h2.7M221.1 145.7h-7.9v7.9h-2.6M44.3 166.8h10.6M49.6 161.5h5.3M49.6 172.1h5.3M94.4 161.5h5.3M94.4 166.8h5.3M97.1 166.8v5.3h-2.7"/>
<path d="M181.5 164.2v2.6M192.1 164.2v2.6"/>
</g>
<g fill="#0dab76" stroke="#0dab76" stroke-width=".21">
<circle cx="184.2" cy="114" r=".53"/>
<circle cx="194.7" cy="114" r=".53"/>
<circle cx="215.9" cy="116.7" r=".53"/>
<circle cx="205.3" cy="114" r=".53"/>
<circle cx="215.9" cy="114" r=".53"/>
<circle cx="110.3" cy="95.5" r=".53"/>
<circle cx="97.1" cy="166.8" r=".53"/>
<circle cx="184.2" cy="103.5" r=".53"/>
<circle cx="194.7" cy="103.5" r=".53"/>
<circle cx="215.9" cy="100.8" r=".53"/>
<circle cx="215.9" cy="103.5" r=".53"/>
<circle cx="215.9" cy="98.2" r=".53"/>
<circle cx="205.3" cy="103.5" r=".53"/>
<circle cx="192.1" cy="153.6" r=".53"/>
<circle cx="181.5" cy="153.6" r=".53"/>
</g>
<text font-size="7.5" fill="#c90d0c" x="231.7" y="184">mbed-HDK</text>
<text font-size="2.6" fill="#c90d0c" x="68.1" y="114">ATECC608A</text>
<g font-size="2.2" fill="#808080">
<text x="221.5" y="53">94</text>
<text x="61.8" y="55.6">1</text>
<text x="67.8" y="56.8">VCC</text>
<text x="77.8" y="59.4">SWCLK/TCLK</text>
<text x="79.1" y="56.8">SWDIO/TMS</text>
<text x="96.9" y="58.2">4</text>
<text x="96.9" y="55.6">2</text>
<text x="221.5" y="58.2">14</text>
<text x="228.8" y="59.4">NRST</text>
<text x="228.8" y="54.1">BOOT0</text>
<text x="81.3" y="62">SWO/TDO</text>
<text x="96.9" y="60.9">6</text>
<text x="221.5" y="60.9">72</text>
<text x="221.5" y="63.5">76</text>
<text x="228.8" y="62">SWDIO/PA13</text>
<text x="228.8" y="64.7">SWCLK/PA14</text>
<text x="61.8" y="66.2">5</text>
<text x="67.8" y="67.3">GND</text>
<text x="83" y="67.3">NRESET</text>
<text x="96.9" y="66.2">3</text>
<text x="221.5" y="66.2">89</text>
<text x="221.5" y="71.4">68</text>
<text x="228.8" y="67.3">SWO/PB3</text>
<text x="221.5" y="74.1">69</text>
<text x="228.8" y="72.6">TGT_TX/PA9</text>
<text x="228.8" y="75.2">TGT_RX/PA10</text>
<text x="222.8" y="92.5">6</text>
<text x="228.8" y="93.7">VBAT</text>
<text x="219.6" y="100.5">11*5</text>
<text x="221.5" y="97.8">73</text>
<text x="228.8" y="99">VDDUSB</text>
<text x="228.8" y="101.6">VDD</text>
<text x="221.5" y="105.7">21</text>
<text x="221.5" y="103.1">22</text>
<text x="228.8" y="106.9">VREF+</text>
<text x="228.8" y="104.3">VDDA</text>
<text x="221.5" y="113.7">19</text>
<text x="64.4" y="118.9">1</text>
<text x="86.3" y="118.9">8</text>
<text x="219.4" y="116.3">10*5</text>
<text x="221.5" y="118.9">20</text>
<text x="228.8" y="114.8">VSSA</text>
<text x="228.8" y="117.5">VSS</text>
<text x="64.4" y="121.6">2</text>
<text x="64.4" y="124.2">3</text>
<text x="70.5" y="120.1">NC1</text>
<text x="70.5" y="122.7">NC2</text>
<text x="70.5" y="125.4">NC3</text>
<text x="76.8" y="120.1">VCC</text>
<text x="77" y="122.7">NC7</text>
<text x="77.1" y="125.4">SCL</text>
<text x="86.3" y="124.2">6</text>
<text x="86.3" y="121.6">7</text>
<text x="228.8" y="120.1">VREF-</text>
<text x="64.4" y="126.9">4</text>
<text x="70.5" y="128">GND SDA</text>
<text x="86.3" y="126.9">5</text>
<text x="222.8" y="132.1">8</text>
<text x="222.8" y="134.8">9</text>
<text x="228.8" y="133.3">OSC32_IN/PC14</text>
<text x="228.8" y="135.9">OSC32_OUT/PC15</text>
<text x="221.5" y="142.7">12</text>
<text x="228.8" y="143.8">OSC_IN/PH0</text>
<text x="221.5" y="145.3">13</text>
<text x="228.8" y="146.5">OSC_OUT/PH1</text>
<text x="62.6" y="157">SI</text>
<text x="83.5" y="157">SO</text>
<text x="62.6" y="162.3">SCK</text>
<text x="62.6" y="167.6">RESET</text>
<text x="81.8" y="162.3">GND</text>
<text x="82" y="167.6">VCC</text>
<text x="62.6" y="172.9">CS</text>
<text x="83.1" y="172.9">WP</text>
</g>
</svg>
